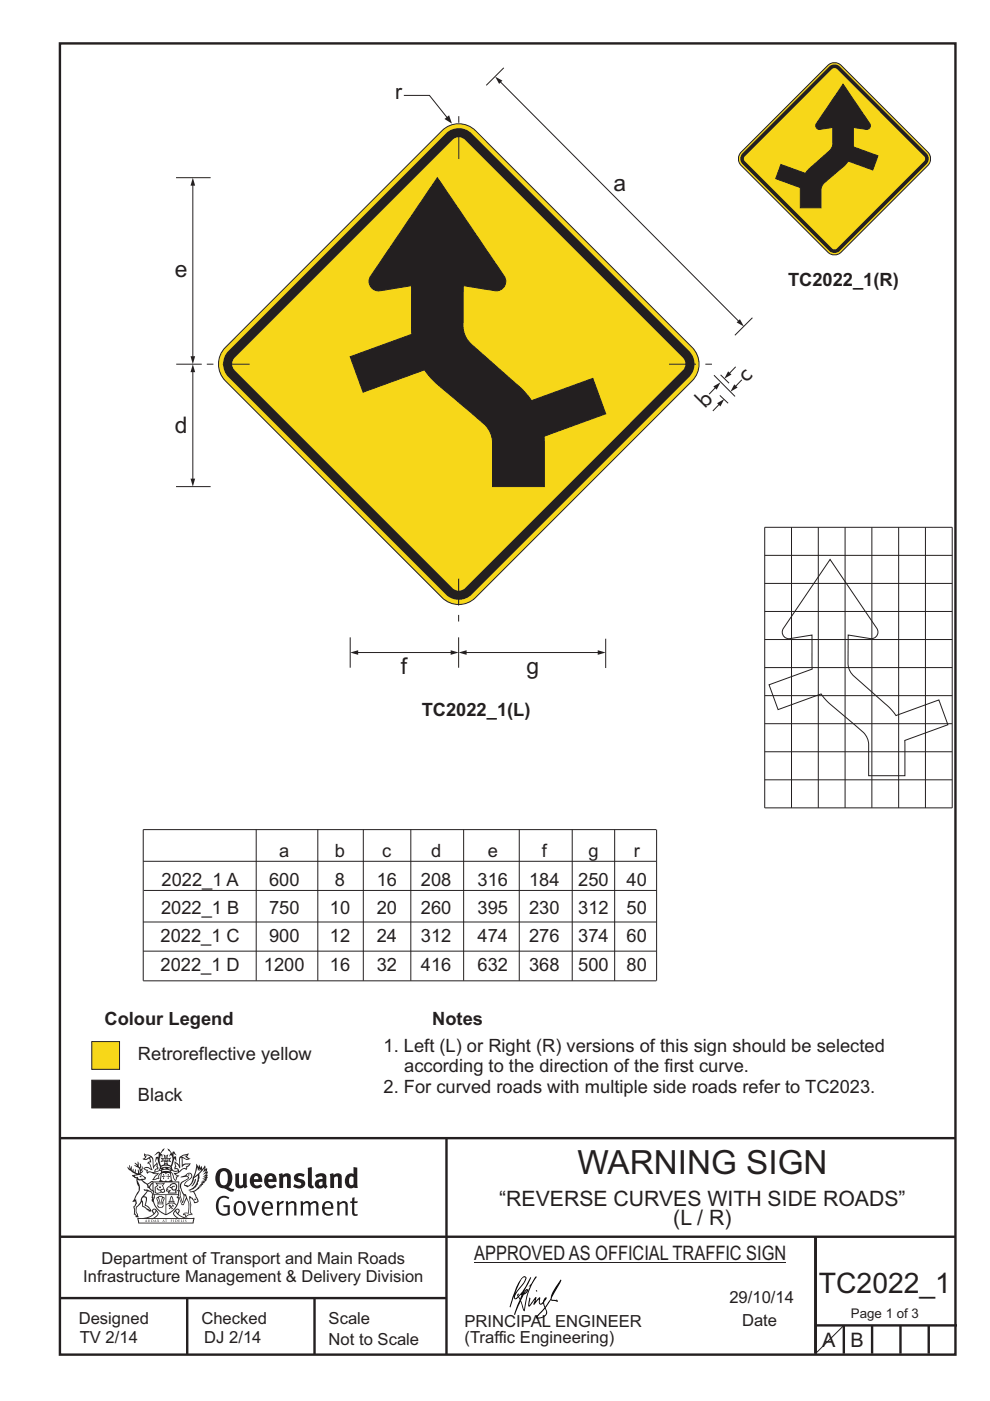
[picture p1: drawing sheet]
<svg xmlns="http://www.w3.org/2000/svg" width="210mm" height="297mm" viewBox="0 0 210 297" stroke-linecap="round" stroke-linejoin="round" font-family="sans-serif">
<g fill="none" stroke="#231f20" stroke-width=".51">
<path d="M12.7 9.2h190v278h-190zM12.7 241.3h189.9M94.7 241.4v45.8M12.7 275.2h82M12.7 262.2h190.1M39.7 275.2v12M66.7 275.2v12M173 262.2v24.8M173 281h30M179 281v6M185 281v6M191 281v6"/>
<path d="M197 281v6"/>
</g>
<path d="M100.6 267.7h66.2" fill="none" stroke="#231f20" stroke-width=".21"/>
<g fill="#231f20">
<path d="M47 248.5a2.55 2.55 0 0 0 0 2.7l.3 .1a.81 .81 0 0 0 1-.9v-.6a1.04 1.04 0 0 0-1.1-1.5zM46.3 248.1a1.82 1.82 0 0 1 2.1-.2 1.82 1.82 0 0 1 .9 1.9 2.29 2.29 0 0 1-.8 1.9l.7 .3h.5l-.2 .6a2.87 2.87 0 0 1-2-.7 2.12 2.12 0 0 1-1.7-3.1z" fill-rule="evenodd"/>
<path d="M49.9 248.9l.8-.2v2a.46 .46 0 0 0 .2 .6 .46 .46 0 0 0 .7-.2v-2.2l.7-.2v2.4l.2 .5-.6 .4-.2-.3a1.02 1.02 0 0 1-1.2 .2 1.02 1.02 0 0 1-.6-1.1z" fill-rule="evenodd"/>
<path d="M54 249.5l-.1 .5h.9a.49 .49 0 0 0-.2-.6 .49 .49 0 0 0-.6 .1zM53.4 249.2a1.34 1.34 0 0 1 1.6-.3 1.34 1.34 0 0 1 .6 1.5v.2h-1.7a.77 .77 0 0 0 .5 .8 .77 .77 0 0 0 .9-.3l.3 .4a1.59 1.59 0 0 1-2.1 .2 1.59 1.59 0 0 1-.4-2z" fill-rule="evenodd"/>
<path d="M57 249.5l-.1 .5h.9a.49 .49 0 0 0-.2-.6 .49 .49 0 0 0-.6 .1zM56.4 249.2a1.34 1.34 0 0 1 1.6-.3 1.34 1.34 0 0 1 .7 1.5v.2h-1.8a.77 .77 0 0 0 .5 .8 .77 .77 0 0 0 .9-.3l.3 .4a1.59 1.59 0 0 1-2 .2 1.59 1.59 0 0 1-.5-2z" fill-rule="evenodd"/>
<path d="M59.1 248.9l.8-.2 .1 .4a.95 .95 0 0 1 1-.3 .95 .95 0 0 1 .7 .8v2.3h-.8v-2.3a.46 .46 0 0 0-.8 .1v2.2h-.9z" fill-rule="evenodd"/>
<path d="M62.5 249.1a1.75 1.75 0 0 1 2.1-.1l-.2 .5-.6-.2a.43 .43 0 0 0-.6 .3l.4 .3a1.04 1.04 0 0 1 1.2 1.2 1.04 1.04 0 0 1-1.4 .9l-1.2-.4 .3-.6 1 .4 .4-.4a.88 .88 0 0 0-1-.5l-.4-.2-.1-.4z" fill-rule="evenodd"/>
<path d="M65.3 247.6l.8-.2 .1 3.8 .2 .2 .2 .5a.88 .88 0 0 1-1-.1 .88 .88 0 0 1-.3-1z" fill-rule="evenodd"/>
<path d="M67.8 250.6a.43 .43 0 0 0-.1 .7 .43 .43 0 0 0 .7-.1v-.7zM66.8 249.2a1.7 1.7 0 0 1 2.4 .1v1.8l.3 .4-.4 .5-.5-.3a1.03 1.03 0 0 1-1.7-.2 1.03 1.03 0 0 1 .8-1.5h.7v-.4a.8 .8 0 0 0-1.2 .1z" fill-rule="evenodd"/>
<path d="M69.9 248.9l.8-.2 .1 .4a.95 .95 0 0 1 1-.3 .95 .95 0 0 1 .7 .8v2.3h-.8v-2.3a.46 .46 0 0 0-.8 .1v2.2h-.8z" fill-rule="evenodd"/>
<path d="M74.3 249.5a1.48 1.48 0 0 0 0 1.7l.4 .1 .3-.2v-1.5l-.3-.2zM75 247.4l.8 .2 .1 4.3h-.7l-.1-.2a1.26 1.26 0 0 1-1.4 0 1.26 1.26 0 0 1-.6-1.3 1.29 1.29 0 0 1 .5-1.3 1.29 1.29 0 0 1 1.4-.2z" fill-rule="evenodd"/>
<path d="M46.4 253.9a1.72 1.72 0 0 1 2.2 0l-.2 .3a1.24 1.24 0 0 0-1.4-.1 1.24 1.24 0 0 0-.7 1.3 1.49 1.49 0 0 0 1.3 2l.7-.2v-1.3h-.9l-.1-.4h1.4v2a1.93 1.93 0 0 1-2.2-.1 1.93 1.93 0 0 1-.7-2.2l.2-.7z" fill-rule="evenodd"/>
<path d="M50.3 255.2a1.65 1.65 0 0 0 .3 2.2 .99 .99 0 0 0 1-1.5 .78 .78 0 0 0-.4-.8 .78 .78 0 0 0-.9 .1zM50 254.9a1.33 1.33 0 0 1 1.6-.1 1.33 1.33 0 0 1 .5 1.5 1.31 1.31 0 0 1-1.3 1.5 1.31 1.31 0 0 1-1.3-1.6l.1-.5z" fill-rule="evenodd"/>
<path d="M52.5 254.7l.4-.1 .9 2.6 .8-2.5h.5l-1.1 3h-.5z" fill-rule="evenodd"/>
<path d="M56.2 255.2l-.2 .7h1.4a.7 .7 0 0 0-.3-.8 .7 .7 0 0 0-.9 .1zM55.9 255a1.22 1.22 0 0 1 1.5-.2 1.22 1.22 0 0 1 .5 1.5h-1.9a.93 .93 0 0 0 .5 1 .93 .93 0 0 0 1.2-.2l.1 .3a1.43 1.43 0 0 1-1.7 .1 1.43 1.43 0 0 1-.6-1.7z" fill-rule="evenodd"/>
<path d="M58.7 254.8l.4-.2 .1 .5 .4-.3 .6-.2-.2 .6a.66 .66 0 0 0-.8 .6v1.9h-.4z" fill-rule="evenodd"/>
<path d="M60.6 254.8l.4-.2 .1 .5a.94 .94 0 0 1 1-.4 .94 .94 0 0 1 .8 .7v2.3h-.5l-.1-2.5a.81 .81 0 0 0-1.2 .3v2.2h-.4z" fill-rule="evenodd"/>
<path d="M63.7 254.7l.5-.1 .1 .5 .4-.3a.78 .78 0 0 1 1.1 .3 .9 .9 0 0 1 1-.5 .9 .9 0 0 1 .7 .8v2.3h-.4l-.1-2.5a.67 .67 0 0 0-1.1 .3v2.2h-.5v-2.4l-.4-.2-.7 .4v2.2h-.5z" fill-rule="evenodd"/>
<path d="M69 255.2l-.2 .7h1.4a.7 .7 0 0 0-.3-.8 .7 .7 0 0 0-.9 .1zM68.7 255a1.22 1.22 0 0 1 1.5-.2 1.22 1.22 0 0 1 .5 1.5h-1.9a.93 .93 0 0 0 .5 1 .93 .93 0 0 0 1.2-.2l.1 .3a1.44 1.44 0 0 1-1.7 .1 1.44 1.44 0 0 1-.6-1.7z" fill-rule="evenodd"/>
<path d="M71.4 254.8l.5-.2 .1 .5a.94 .94 0 0 1 1-.4 .94 .94 0 0 1 .7 .7v2.3h-.4l-.1-2.5a.81 .81 0 0 0-1.2 .3v2.2h-.5z" fill-rule="evenodd"/>
<path d="M74.7 254l.5-.2v.9h.7l-.1 .4h-.7l.1 2.2 .1 .1h.5l.1 .3a.75 .75 0 0 1-1.2-.6v-2h-.4v-.4h.4z" fill-rule="evenodd"/>
<path d="M30.8 244.9l1.1 .3-.9 .5h-.4l.5-.5zM31.8 245.5l.2-.1a2.44 2.44 0 0 1 .4 2l.1 .4 .7-1-.1 .6 .3 .3a.57 .57 0 0 0-.6 .8l-1-.2-.5 .2 .1-.5-.7-.2 .6-.2 1 .5 .1-.1-.6-1.3-.2-.1 .5-.1zM30.7 244.5l-.2 .4 .3 .4-.6 .4a1.04 1.04 0 0 0 1.4-.1l.2 .7h-.4l-.2 .4a.94 .94 0 0 1 .9 1.1l-.2-.1a1.16 1.16 0 0 0-1.5-.1l.3 .4 .4 .2 .1 .5 .2 .2v-.2a.94 .94 0 0 1 1.1 .2h.9l-1.2 1.2a1.13 1.13 0 0 0 1.2-.2l.4-.1-.1-.4 .5-.7a.83 .83 0 0 0-.6 1.1l-.3-.1-.7 .3 1.1-1.4-.5 .2-.5-.1 1.3-.5-.2-.2-.8 .4v-.3l.2-.2 .3 .1 .1-.3-.2-.4v-.6l-.2-.3-.6 .9v-.7a1.42 1.42 0 0 0-1.7-1.8z" fill-rule="evenodd"/>
<path d="M38.5 245.3l.5-.3 .7-.1-.6 .3 .8 .5h-.3zM38.3 245.5h.2l.1 2a1.69 1.69 0 0 1 1.5-.7l-.7 .5 .1 .5a1.1 1.1 0 0 0-1.5 .6l-.1-.5-.2-.2h-.5l.2-.4-.2-.7a1.42 1.42 0 0 1 .8 1.1l.2-.1zM37.1 246.2l.1 1-.2 .3v.5l.6-.1 .1 .2a.96 .96 0 0 1-1.1-.1l-.1 .1a1.06 1.06 0 0 0 1.3 .2v.1a.72 .72 0 0 1-1 .2l.3 .5 .6 .3-.4 .1-.1 .7-.3-.4-.3-1.1-.4-.4 .4 .9a1.54 1.54 0 0 0 .6 1.2l.2-.3a.58 .58 0 0 1 .5-.7l.1-.2h-.3l-.4-.3 .9-.5a.93 .93 0 0 1 1.1-.5l.1 .2 .2-.1 .1-.5a.99 .99 0 0 0 .7-.9l-1.3 .1-.4 .3v-1.5l.9 .4 .8-.3h-.3l-.5-.4 .4-.7-.7 .2a1.46 1.46 0 0 0-1.3 2.1v.4l-.2-.4z" fill-rule="evenodd"/>
<path d="M35.6 248.9l.2 .1-.1 .4h.3l-.3 .1v.5l-.1-.6h-.3l.3-.1z" fill-rule="evenodd"/>
<path d="M34.6 248.9l.2 .1-.1 .3 .4 .1h-.4v.6l-.1-.5-.3-.1h.3z" fill-rule="evenodd"/>
<path d="M34.3 248.8a.57 .57 0 0 1 .9 .2 .57 .57 0 0 1 .9-.2l.2 1.4-.2 .1a.57 .57 0 0 1-.9-.1 .69 .69 0 0 1-1.1 0zM34.2 248.1l-.3 2.1-.2 .4h2.9l-.1-.4-.3-2.1h-.2v.3l-.8-.1-.9 .1 .1-.3z" fill-rule="evenodd"/>
<path d="M34.2 252.4a.3 .3 0 0 0 .6 0 .3 .3 0 0 0-.6 0zM33.3 251l.3 .3-.3 .3a.79 .79 0 0 0 0 1.3l.8-.2-.1-.3a.55 .55 0 0 1-.7-.6h.1l.1 .3 .4 .1 .8-.2-.4-.7 .4-.3-.7 .1zM33 250.7l1.1 .2 .9-.2-.4 .7 .4 1.1a.56 .56 0 0 1-.8 .3l-.2 .1a.73 .73 0 0 1-.9 .1 .73 .73 0 0 1-.3-.9v-.4l.5-.4z" fill-rule="evenodd"/>
<path d="M35.6 251.9l.7-.5a.58 .58 0 0 1 1-.1 .58 .58 0 0 1-.5 .9l-.2-.3a.43 .43 0 0 1 .6-.3v-.1a.57 .57 0 0 0-.8 .2l-.2-.1-.3 .2 .4 .1a.55 .55 0 0 0 .9 .5v.5h-1.3l.3-.4-.1-.2-.6 .1 .2-.2-.2-.1zM35.4 251.8l-.1 .2a.39 .39 0 0 0 .2 .7l.3-.1-.2 .5h1.9l-.1-.8a.86 .86 0 0 0-.1-1.4 .86 .86 0 0 0-1.3 .4z" fill-rule="evenodd"/>
<path d="M36 254.8h.8v.2h-.8zM36.4 253.8l.2 .8h-.4zM36.4 253.5l-.3 .5-.1 .6h-.2v.4l-.7 .4 .1 .2a1.48 1.48 0 0 1 2.2 .1l.2-.1-.6-.5v-.5h-.2l-.1-.6z" fill-rule="evenodd"/>
<path d="M35.8 255.4l.3 .1 .2 .3 .3-.2-.2-.2a.38 .38 0 0 1 .4 .5l-.1-.2-.3 .3 .3 .2-.3 .2-.1-.3-.4 .3-.1-.2 .4-.3-.2-.1-.1 .1z" fill-rule="evenodd"/>
<path d="M34.5 254h.2v.2l-.3 .6h-.1zM33.6 255.3h.9v.2a.55 .55 0 0 1-.8 .4v-.2h-.2zM33.4 254h.2l.2 .8h-.2zM33.6 255h.8l.1 .1-.8 .1zM33.8 253.7h.5l-.2 1.1h-.2zM33.3 253.8l-.1 .3 .3 1.2a.48 .48 0 0 0-.1 .5 .48 .48 0 0 0 .4 .3l.6-.1a.49 .49 0 0 0 .2-.7l.3-1.2-.1-.3a1.42 1.42 0 0 0-1.5 0z" fill-rule="evenodd"/>
<path d="M33.6 251.6h.5l.1 .3h-.4z" fill-rule="evenodd"/>
<path d="M41.3 250.1l.3-.2-.2 .9-.6 .7h-.2l.5-.7z" fill-rule="evenodd"/>
<path d="M39.7 249l.3-.2 .5 .2a.88 .88 0 0 1-.6 1.1 1.22 1.22 0 0 0-.8 1.3l.5 .2a.72 .72 0 0 0 .9-.4l.5-.8 .2-.6 .8-.6v.3a2.85 2.85 0 0 1-2 2.8l.1 .1a2.13 2.13 0 0 0 1.9-1.5l-.1-.2a2.01 2.01 0 0 0 .3-1.8l1.2-1.3-.4 1 .7-.5-.7 1 .8-.4-.8 .8 .7-.1-.9 .5 .8-.1-.8 .4h.7l-.8 .3 .3 .2h-.4l.2 .4-.4-.1 .2 .3h-.4l.1 .3h-.1a2.16 2.16 0 0 1-2 1l.1 .2h.4a.76 .76 0 0 1 .7 .7l.5 1.2-.6 .2a1.45 1.45 0 0 0-1.2-1.3l.3 1.8-.1 1.9 .4 .2a1.07 1.07 0 0 0-1.2 .4v-.3l-.5-.2a.87 .87 0 0 1 1-.1l.1-.7a4.4 4.4 0 0 0-.6-3.1l-.1-.3h-.2a2.16 2.16 0 0 1-.7-2.2l.3-.3 1.2-.8a.55 .55 0 0 0-.4-.7zM37.8 252.4a.76 .76 0 0 1 .3 1.1l.6 1.6 .4-1.7 .2 .1a.61 .61 0 0 1-.1 .9l-.3 .9h-.2l-.7-1.6-.3 .1a1.18 1.18 0 0 0 .1-1.4zM41.8 247.5l.2 .8 .3-.6v.6l.3-.5a1.9 1.9 0 0 1-1.1 1.4l-.3 .3zM38.2 249.6l1.4-.1 .2 .1v.3l-.5 .3a1.26 1.26 0 0 0-1 1.9l.2 .7a1.84 1.84 0 0 1 .2 2l-.4-1.3a.96 .96 0 0 0-.4-1.3l-.4 .3a.78 .78 0 0 1-.1 1.3l.2 .2h.4l.4 1.1a.38 .38 0 0 0 .2 .4 .38 .38 0 0 0 .4-.1l.6-1.2a2.94 2.94 0 0 1 .3 2.5v.5l-.8-.1-.3 .4v.2l.4-.1 .1 .4 .2 .1a1.02 1.02 0 0 1 1.3-.5l-.1-.4-.3-.1 .2-1.7-.3-1.4 .1 .1a1.14 1.14 0 0 1 .7 .9 .63 .63 0 0 0 .9-.2 .63 .63 0 0 0-.2-.8l-.6-1.3 .9-.6 .2-.3 .2-.1v-.2h.3l-.1-.3h.4l-.1-.3 .5-.1-.2-.2 .5-.4 .1-.2-.3 .1 .5-.6-.3 .1 .3-.6-.4 .1 .4-.5v-.3l-.3 .2 .1-.6v-.3l-.4 .3-.1-.8-.5 .8-.2-.7-.2 .5-.3-.8-.1 .6-.5-.8-.1 1.4-.7 1.9a1.81 1.81 0 0 1-.9 1.4l-.6-.2a1.75 1.75 0 0 1 1.1-1.2 .75 .75 0 0 0 .1-1.3 .75 .75 0 0 0-1.2 .5z" fill-rule="evenodd"/>
<path d="M41.2 254.2l.3-.1 .1 .3h-.4z" fill-rule="evenodd"/>
<path d="M29.4 258.4h11.6l-.2 .8h-11.3zM31.3 258.2l.5-.1a2.48 2.48 0 0 0 1.4-1.3l.2 .6-.5 .5-.4 .3zM32.5 256.6l.3-.2 .2 .2-.3 .6zM37.2 256.8a2.65 2.65 0 0 0 1.8 1.4h-1.1l-.5-.3-.5-.5zM37.4 256.6l.2-.2 .3 .2-.3 .6zM29.2 258.2l.1 1.2h11.7l.3-1.1-.2-.1a4.1 4.1 0 0 1-3.3-.9l.3-.4-.1-.5a1.06 1.06 0 0 0-1.3 .9l.2 .4 .6 .5h-4.7l.3-.1a.84 .84 0 0 0 .6-.7 .84 .84 0 0 0-.5-.9l-.3-.2-.5 .1-.1 .5 .3 .4a4.2 4.2 0 0 1-3.4 .9z" fill-rule="evenodd"/>
<path d="M31 258.7l.1 .2h-.2zM31 258.6l-.3 .5 .4-.1 .2 .1z" fill-rule="evenodd"/>
<path d="M31.3 258.6h.2v.4a.25 .25 0 0 0 .3-.1 .25 .25 0 0 0-.1-.3h.1a.29 .29 0 0 1 0 .4 .29 .29 0 0 1-.4 0 .29 .29 0 0 1 0-.4z" fill-rule="evenodd"/>
<path d="M32.2 258.6a.22 .22 0 0 1 .3 .2 .22 .22 0 0 1-.3 .2zM32 258.6v.5a.33 .33 0 0 0 .5-.1 .33 .33 0 0 0 0-.4 .33 .33 0 0 0-.5 0z" fill-rule="evenodd"/>
<path d="M32.9 258.7l.1 .2h-.2zM32.9 258.6l-.2 .5 .3-.1 .2 .1z" fill-rule="evenodd"/>
<path d="M33.3 258.6h.2v.2l.3-.2-.2 .2 .2 .3-.3-.2-.1 .2h-.1l.2-.3z" fill-rule="evenodd"/>
<path d="M34.7 258.7l.1 .2h-.2zM34.7 258.6l-.3 .5 .4-.1 .2 .1z" fill-rule="evenodd"/>
<path d="M35 258.6h.4h-.1v.5h-.2l.1-.5z" fill-rule="evenodd"/>
<path d="M36.2 258.6h.3h-.2v.2h.2h-.2l.1 .3h-.2z" fill-rule="evenodd"/>
<path d="M36.7 258.6h.2v.5h-.2z" fill-rule="evenodd"/>
<path d="M37.3 258.6a.22 .22 0 0 1 .3 .2 .22 .22 0 0 1-.3 .2zM37.1 258.6v.5a.33 .33 0 0 0 .5-.1 .33 .33 0 0 0 0-.4 .33 .33 0 0 0-.5 0z" fill-rule="evenodd"/>
<path d="M37.8 258.6h.3h-.1v.2h.1h-.1v.2l.1 .1h-.3z" fill-rule="evenodd"/>
<path d="M38.3 258.6h.3l-.1 .4 .2 .1h-.4z" fill-rule="evenodd"/>
<path d="M38.9 258.6h.2v.5h-.2z" fill-rule="evenodd"/>
<path d="M39.3 258.6h.2l-.2 .1 .2 .2-.1 .2h-.1v-.2l.2 .1z" fill-rule="evenodd"/>
<path d="M34.2 247.4a1.51 1.51 0 0 1 2 .2 2.67 2.67 0 0 0-2.1 0zM35.7 247.6l.4 .2 .1 .2-.4-.1zM34.6 247.7l.4-.1 .2 .2h-.4zM34 247.9l.3 .1-.3 .1zM34.9 246.9l.3-.2 .2 .2zM34.9 245.7h.2v.4h-.2zM35 245.1l.2 .2 .2-.2-.1 .4h-.2zM35.1 246.3h.2l.1 .4-.2-.2-.2 .2zM35.3 245.7h.2v.4h-.2zM34.4 245.7l.3 .1v.2l-.3 .1 .2-.2zM35.7 245.8l.3-.1-.2 .2 .2 .2-.4-.1zM32.7 244.9l1-.5-.1 1-.2-.1-.4 .1-.2 1.1 .5-1 .2 .9a1.84 1.84 0 0 1 .3 1.7l.4 .1a2.48 2.48 0 0 1 2.2 .1l.2-.3-.2-.7 .7-1.7 .4 .6-.2-1-.2-.1-.2 .3v-.9l.6 .4-.6-.7h-.3l-.1 .4-.5-.8-.5-.3 .2 .4 .5 .6-.4 .7 .4-.3a2.06 2.06 0 0 1 0 2.2l-.6-.2-.1-.6 .1-.1 .8 .2-.4-.5 .4-.5-.7 .2-.2-.2 .2-.7-.5 .4-.5-.4 .2 .7-.2 .2-.7-.2 .4 .5-.4 .5 .7-.2 .2 .1-.2 .6-.5 .2a2.02 2.02 0 0 1 0-2.2l.3 .5-.1-.6-.3-.1 .8-1.2-.5 .3-.4 .7-.2-.3a.8 .8 0 0 0-.8 .5z" fill-rule="evenodd"/>
<path d="M29.2 250.1l.3 .2a.61 .61 0 0 1 .8 .3l.3 .2a.8 .8 0 0 1 .6 1l.4 .1 .5 .6a1 1 0 0 1 .5 1l-.1 .7v-.5h-.1a.96 .96 0 0 0-.8-1.3l-.3-.2h-.6l-.1-.1-.2 .1 .2 .3h.5l-1.1 1.4-.2 .9-.4 .6a1.33 1.33 0 0 0-.5 1.8l.2 .5a1.26 1.26 0 0 1-.5-1.4l-.1-.4a1.56 1.56 0 0 0 .4-1.7l-.3 .2 .2-.5a3.2 3.2 0 0 0 .7-3zM30.4 253.9h.4a2.06 2.06 0 0 1-.1 1.6l.7 .5 .4 .5-.6-.2-.8-.6-.1-.9a.51 .51 0 0 1 .1-.9zM28.6 249.3a1.52 1.52 0 0 1 2.1 .6l-1.1 .1-.2-.1-.2-.4-.4 .1zM27.5 247v.8l-.3-.4-.2 .1a3.1 3.1 0 0 0 2 1.5l-1 .1 .5 .6 .5 .1v1.1a1.84 1.84 0 0 1-.2 2.5l-.4 .9-.4 .4 .3 .1 .4-.1 .1 .4-.2 .5-.3 .2 .1 1.8 .2-.1 .2 .6h.2l.4-.1-.1-.5a1.3 1.3 0 0 1-.1-1.6l.8-1.1 .2 1.1 .6 .2 .4 .6 .2-.2 .2 .4 .5-.1a1.85 1.85 0 0 0-1.2-1.3l.1-.3a1.39 1.39 0 0 0 0-1.5h-.5l.5-.6a.66 .66 0 0 1 .9-.4 .66 .66 0 0 1 .3 .9l-.1 .4h.2v.1l-.2 .3 .2 .5 .2-.3a2.24 2.24 0 0 0 .1-2.2 .73 .73 0 0 1-.7-.6 .73 .73 0 0 1 .5-.8l.1-.2a.94 .94 0 0 0-.9 .8 .48 .48 0 0 1-.1-.5 .48 .48 0 0 1 .5-.3l.5-.3a.51 .51 0 0 0-.8 .2l-.5 .3-1-.8 .6-.1 .1-.5-1.1-.7 .5-.4v-.4l-.5 .5 .1-.2a.69 .69 0 0 0 .2-1.1v.5l-.3 .2 .1-1.1-.3-.2 .1 .6-.1 .2-.4-1.2v.6l-.7-.3 .6 .6-.6-.2 .2 .3a1 1 0 0 1 .8 1.5l-.2-.8v.8l-.5-.2-.1-.7-.2 .6-.2-.1v-.6l-.2 .4-.2-.2 .1-.7-.2 .5z" fill-rule="evenodd"/>
<path d="M29.5 249.5l.3-.2 .3 .3z" fill-rule="evenodd"/>
<path d="M32.4 250.5h5.6v2l-.2-.1v-1.7h-5.2v2.5h5.2v-.8l.1 .2-.1 1.1v-.3h-2.5v4a4.1 4.1 0 0 0 2.6-3.6l.1-.1a4 4 0 0 1-2.8 3.9 4.2 4.2 0 0 1-2.8-4.7l.1 1.3 .1-.1a3.8 3.8 0 0 0 2.5 3.3v-4h-2.5l-.2-.9z" fill-rule="evenodd"/>
<circle cx="40" cy="249.1" r=".17"/>
</g>
<g fill="#000">
<path d="M111.6 273.7l.2-.2-.5 .7zM110.4 274.5l.2 .1-.3 .8-.2-.5zM110.9 270.9h.5a9.3 9.3 0 0 1-2 3.1l-.1 .3 1-2.5zM110.6 271a14.7 14.7 0 0 0-2.2 4.9l-.3 1.2 .1 .1 .8-2.3a.42 .42 0 0 0 .2 .6 .42 .42 0 0 0 .6-.3l.2-.1 .2 .5-1.1 3.2h.2l1.1-2.9 .6 1.9 .2 .2 .2-.5a13.5 13.5 0 0 1 2-6.2l.4-.5-.1-.2-1.6 2.1 .4-.1a14.9 14.9 0 0 0-1.3 5.1l-.4-1.1a1.39 1.39 0 0 1 .2-1.9l.1-.2a.92 .92 0 0 0 .8-1.2 .75 .75 0 0 0-.8 .7l-.1 .2 1.6-3.4h-.1l-.4 .7a10.5 10.5 0 0 1-2.2 3.3l.2-.5a.32 .32 0 0 0-.4 .2 .32 .32 0 0 0 .1 .4l-.5 .4a3.2 3.2 0 0 1 1.1-2.3l.5-.6a2.49 2.49 0 0 0 .7-1.6l-.4-.2z" fill-rule="evenodd"/>
<path d="M113.7 273.6l.3 .2h-.3z" fill-rule="evenodd"/>
<path d="M115.6 277.5a1.15 1.15 0 0 1 .1 1.3 1.15 1.15 0 0 1-1.2 .5l-.6 .1zM112.2 275.2l-.2 1.6 .2 .2 1.2-1.5-.2 1.1 1.1-1.1a.94 .94 0 0 0 .4 1.1l.5-.3 .3 .9-1.2 1.3a.98 .98 0 0 0-.5 1 1.9 1.9 0 0 0 2.3-1.3l-.1-.2a1.02 1.02 0 0 1 .2-1.4l.6-1 1.5 .3-.2-.4v.2l-1.1-.1v-.3l2-3.6 .1-.2-.2-.2-1.7 2.8a6.6 6.6 0 0 1-1.6 2.9l-.1-.2a1.01 1.01 0 0 1 .4-1.4l.1-.2-.3-.1-.4 .4-.1 .5-.6 .4-.1-.4 .1-.9-.2-.1-.9 1 .3-1h-.2l-1.4 1.8 .3-1.5v-.1z" fill-rule="evenodd"/>
</g>
<path d="M19.5 220.8h5.9v5.9h-5.9z" fill-rule="evenodd" fill="#f7d719" stroke="#231f20" stroke-width=".21"/>
<path d="M19.5 229h5.9v5.9h-5.9z" fill-rule="evenodd" fill="#231f20" stroke="#231f20" stroke-width=".21"/>
<g fill="none" stroke="#231f20" stroke-width=".21">
<path d="M54.3 175.9v32M67.4 175.9v32M77.1 175.9v32M87.1 175.9v32M98.3 175.9v32M110.1 175.9v32M121.4 175.9v32M130.4 175.9v32M139.2 175.9h-108.8v32M139.3 175.9v32M30.4 182.6h108.7M30.4 195.5h108.8"/>
<path d="M30.5 188.8h108.8M30.4 201.7h108.8M30.4 208h108.8M179 281l-6 6"/>
</g>
<path d="M47.8 73.7l46-46a5 5 0 0 1 7.1 0l45.9 46a5 5 0 0 1 0 7.1l-45.9 45.9a5 5 0 0 1-7.1 0l-46-45.9a5 5 0 0 1 0-7.1z" fill-rule="evenodd" fill="#f7d719" stroke="#231f20" stroke-width=".21"/>
<path d="M94.6 28.3a3.9 3.9 0 0 1 5.5 0l46.1 46.1a3.9 3.9 0 0 1 0 5.5l-46.1 46.1a3.9 3.9 0 0 1-5.5 0l-46.2-46.1a3.9 3.9 0 0 1 0-5.5z" fill-rule="evenodd" fill="#231f20"/>
<path d="M49.8 75.8l46.2-46.2a1.88 1.88 0 0 1 2.6 0l46.2 46.2a1.88 1.88 0 0 1 0 2.7l-46.2 46.2a1.88 1.88 0 0 1-2.6 0l-46.2-46.2a1.88 1.88 0 0 1 0-2.7z" fill-rule="evenodd" fill="#f7d719"/>
<path d="M85.7 20.2h5.4l3.8 4.8" fill="none" stroke="#231f20" stroke-width=".21"/>
<path d="M94.3 25.2l1-.8 .6 1.8z" fill="#231f20"/>
<path d="M106.1 17.3l50.6 50.8" fill="none" stroke="#231f20" stroke-width=".21"/>
<g fill="#231f20">
<path d="M156.2 68.4l.7-.7 .9 1.5z"/>
<path d="M105 16.2l1.6 .9-.7 .7z"/>
</g>
<path d="M106.9 14.4l-3.8 3.7M151.4 79.6l4.5 4.5M152.8 79.5l1.8 1.7M159.6 67.4l-3.7 3.7M152.6 85.7l-1.4 1.4M152.7 83.8l1.7 1.7" fill="none" stroke="#231f20" stroke-width=".21"/>
<path d="M152.1 85.5l1.5-.9-.8 1.6z" fill="#231f20"/>
<path d="M156 77.8l-1.3 1.4" fill="none" stroke="#231f20" stroke-width=".21"/>
<path d="M154.4 78.7l.7 .7-1.5 .9z" fill="#231f20"/>
<path d="M157.3 80.5l-1.3 1.4" fill="none" stroke="#231f20" stroke-width=".21"/>
<path d="M155.7 81.5l.7 .7-1.5 .8z" fill="#231f20"/>
<path d="M151.8 82.2l-1.4 1.4" fill="none" stroke="#231f20" stroke-width=".21"/>
<path d="M151.3 81.9l1.5-.8-.8 1.5z" fill="#231f20"/>
<path d="M97.3 24.6v1.4M97.3 28v5.7M37.4 77.2h5.4M43.9 77.2h1.4M47.3 77.2h5.7M141.9 77.2h5.7M149.6 77.2h1.4M97.3 135.1v6.5M97.3 122.7v5.7M97.3 130.4v1.4M98.8 138.4h28.1M128.5 135.4v6.2" fill="none" stroke="#231f20" stroke-width=".21"/>
<g fill="#231f20">
<path d="M126.8 137.9l1.7 .5-1.7 .4z"/>
<path d="M97.3 138.4l1.7-.5v.9z"/>
</g>
<path d="M40.9 78.8v22.8" fill="none" stroke="#231f20" stroke-width=".21"/>
<g fill="#231f20">
<path d="M40.9 77.2l.5 1.7h-1z"/>
<path d="M40.4 101.5h1l-.5 1.7z"/>
</g>
<path d="M40.9 39.2v36.5M37.3 103.2h7.4" fill="none" stroke="#231f20" stroke-width=".21"/>
<g fill="#231f20">
<path d="M40.4 75.5h1l-.5 1.7z"/>
<path d="M40.9 37.7l.5 1.7h-1z"/>
</g>
<path d="M37.3 37.7h7.4M75.8 138.4h19.9" fill="none" stroke="#231f20" stroke-width=".21"/>
<g fill="#231f20">
<path d="M74.3 138.4l1.7-.5v.9z"/>
<path d="M95.6 137.9l1.7 .5-1.7 .4z"/>
</g>
<path d="M74.3 135.1v6.5" fill="none" stroke="#231f20" stroke-width=".21"/>
<path d="M92.8 37.7l14.1 20.8a2 2 0 0 1 .1 2.3 2 2 0 0 1-2.1 .8l-6.6-1-.1 8.6a5.2 5.2 0 0 0 1.8 3.9l10.4 9.1 2.3 2.7 13-4.7 2.8 7.5-13.1 4.8v10.7h-10.9l-.1-10-.2-1.1-.6-1.1-.7-.9-10.5-9-2.3-2.7-13.1 4.8-2.7-7.6 13.1-4.7-.1-10.3-6.7 1a2 2 0 0 1-2-.8 2 2 0 0 1 0-2.2z" fill-rule="evenodd" fill="#231f20" stroke="#231f20" stroke-width=".21"/>
<path d="M175.6 13.9a2.01 2.01 0 0 1 2.8 0l18.4 18.3a2.01 2.01 0 0 1 0 2.9l-18.4 18.4a2.01 2.01 0 0 1-2.8 0l-18.4-18.4a2.01 2.01 0 0 1 0-2.9z" fill-rule="evenodd" fill="#f7d719" stroke="#231f20" stroke-width=".21"/>
<path d="M157.5 32.6l18.4-18.5a1.56 1.56 0 0 1 2.2 0l18.4 18.5a1.56 1.56 0 0 1 0 2.2l-18.4 18.4a1.56 1.56 0 0 1-2.2 0l-18.4-18.4a1.56 1.56 0 0 1 0-2.2z" fill-rule="evenodd" fill="#231f20"/>
<path d="M176.5 14.6a.75 .75 0 0 1 1 0l18.5 18.5a.75 .75 0 0 1 0 1.1l-18.5 18.5a.75 .75 0 0 1-1 0l-18.5-18.5a.75 .75 0 0 1 0-1.1z" fill-rule="evenodd" fill="#f7d719"/>
<path d="M178.8 17.9l5.7 8.3a.8 .8 0 0 1 0 .9 .8 .8 0 0 1-.8 .3l-2.7-.4v4.1l5.2 1.9-1.1 3-5.2-1.9-.9 1.1-3 2.6a3.5 3.5 0 0 0-1.8 2.1l-.1 4.2h-4.4l.1-4.3-5.3-1.9 1.1-3 5.2 1.9 .9-1.1 4.5-4 .4-1.2v-3.5l-2.7 .4a.8 .8 0 0 1-.8-.3 .8 .8 0 0 1 0-.9z" fill-rule="evenodd" fill="#231f20" stroke="#231f20" stroke-width=".21"/>
<g fill="none" stroke="#231f20" stroke-width=".21">
<path d="M162.2 117.7h39.8M162.2 111.8h39.8v59.5h-39.8zM167.9 111.8v59.5M173.6 111.8v59.5M176.1 118.6l9.9 14.6a1.4 1.4 0 0 1 0 1.6 1.4 1.4 0 0 1-1.4 .6l-4.7-.8v6.1a3.7 3.7 0 0 0 1.3 2.7l7.2 6.4 1.6 1.9 9.1-3.3 2 5.3-9.2 3.3v7.5h-7.7v-6.6l-.1-1-.4-.8-.5-.8-7.4-6.3-1.6-1.9-9.2 3.4-1.9-5.3 9.2-3.3-.1-7.3-4.6 .8a1.4 1.4 0 0 1-1.5-.6 1.4 1.4 0 0 1 .1-1.6zM179.2 111.8v59.5M184.9 111.8v59.5M190.6 111.8v59.5M196.3 111.8v59.5M162.2 135.6h39.8M162.2 129.6h39.8M162.2 123.7h39.8"/>
<path d="M162.2 159.4h39.8M162.2 153.4h39.8M162.2 147.5h39.8M162.2 141.5h39.8M162.2 165.3h39.8"/>
</g>
<text font-size="7.1" fill="#231f20" x="122.5" y="249">WARNING SIGN</text>
<text font-size="6" fill="#231f20" x="173.7" y="274.1">TC2022_1</text>
<g font-size="4.9" fill="#231f20">
<text x="130.2" y="40.5">a</text>
<text x="37.1" y="58.7">e</text>
<text x="158.3" y="81.3" transform="rotate(-45 158.3 81.3)">c</text>
<text x="149.5" y="86.8" transform="rotate(-45 149.5 86.8)">b</text>
<text x="37.1" y="91.9">d</text>
<text x="85" y="142.9">f</text>
<text x="111.7" y="142.9">g</text>
</g>
<g font-size="4.5" fill="#231f20">
<text x="83.8" y="20.9">r</text>
<text x="105.9" y="255.6">“REVERSE CURVES WITH SIDE ROADS”</text>
<text x="142.8" y="259.7">(L / R)</text>
</g>
<g font-size="4.2" fill="#231f20">
<text x="100.6" y="267.2">APPROVED AS OFFICIAL TRAFFIC SIGN</text>
<text x="174.4" y="285.6">A</text>
<text x="180.4" y="285.6">B</text>
</g>
<g font-size="3.9" fill="#231f20">
<text x="167.1" y="60.7">TC2022_1(R)</text>
<text x="89.5" y="151.8">TC2022_1(L)</text>
<text x="59.2" y="181.7">a</text>
<text x="71" y="181.7">b</text>
<text x="81.1" y="181.7">c</text>
<text x="91.4" y="181.7">d</text>
<text x="103.5" y="181.7">e</text>
<text x="114.9" y="181.7">f</text>
<text x="124.8" y="181.7">g</text>
<text x="134.4" y="181.7">r</text>
<text x="34.3" y="187.7">2022_1 A</text>
<text x="57.1" y="187.7">600</text>
<text x="71" y="187.7">8</text>
<text x="79.9" y="187.7">16</text>
<text x="89.3" y="187.7">208</text>
<text x="101.3" y="187.7">316</text>
<text x="112.2" y="187.7">184</text>
<text x="122.6" y="187.7">250</text>
<text x="132.9" y="187.7">40</text>
<text x="34.2" y="193.8">2022_1 B</text>
<text x="57.1" y="193.8">750</text>
<text x="70" y="193.8">10</text>
<text x="79.9" y="193.8">20</text>
<text x="89.3" y="193.8">260</text>
<text x="101.3" y="193.8">395</text>
<text x="112.2" y="193.8">230</text>
<text x="122.6" y="193.8">312</text>
<text x="132.9" y="193.8">50</text>
<text x="34" y="199.8">2022_1 C</text>
<text x="57.1" y="199.8">900</text>
<text x="70" y="199.8">12</text>
<text x="79.9" y="199.8">24</text>
<text x="89.3" y="199.8">312</text>
<text x="101.3" y="199.8">474</text>
<text x="112.2" y="199.8">276</text>
<text x="122.6" y="199.8">374</text>
<text x="132.9" y="199.8">60</text>
<text x="34" y="205.8">2022_1 D</text>
<text x="56" y="205.8">1200</text>
<text x="70" y="205.8">16</text>
<text x="79.9" y="205.8">32</text>
<text x="89.3" y="205.8">416</text>
<text x="101.3" y="205.8">632</text>
<text x="112.2" y="205.8">368</text>
<text x="122.6" y="205.8">500</text>
<text x="132.9" y="205.8">80</text>
<text x="22.2" y="217.3">Colour Legend</text>
<text x="91.7" y="217.3">Notes</text>
<text x="29.3" y="224.8">Retroreflective yellow</text>
<text x="81.4" y="223">1. Left (L) or Right (R) versions of this sign should be selected</text>
<text x="85.7" y="227.4">according to the direction of the first curve.</text>
<text x="29.3" y="233.3">Black</text>
<text x="81.4" y="231.7">2. For curved roads with multiple side roads refer to TC2023.</text>
</g>
<g font-size="3.5" fill="#231f20">
<text x="21.5" y="267.9">Department of Transport and Main Roads</text>
<text x="17.7" y="271.8">Infrastructure Management &amp; Delivery Division</text>
<text x="16.7" y="280.7">Designed</text>
<text x="42.7" y="280.7">Checked</text>
<text x="69.7" y="280.7">Scale</text>
<text x="98.5" y="281.4">PRINCIPAL ENGINEER</text>
<text x="154.7" y="276.2">29/10/14</text>
<text x="157.4" y="281.2">Date</text>
<text x="16.9" y="284.8">TV 2/14</text>
<text x="43.3" y="284.8">DJ 2/14</text>
<text x="69.7" y="285.2">Not to Scale</text>
<text x="98.5" y="284.8">(Traffic Engineering)</text>
</g>
<text font-size="2.8" fill="#231f20" x="180.5" y="279.5">Page 1 of 3</text>
</svg>
